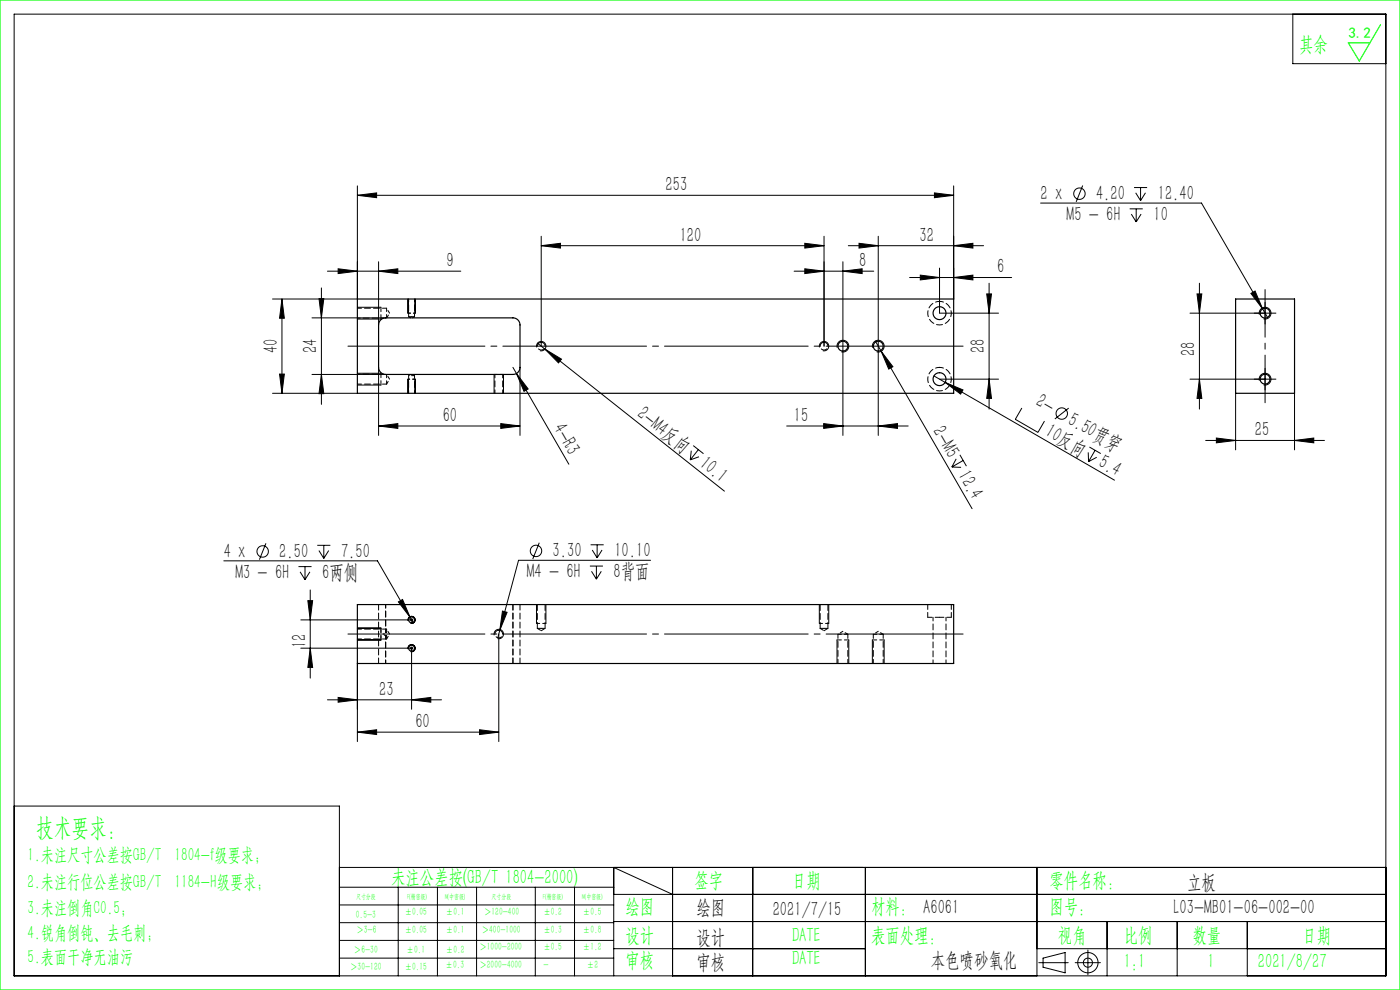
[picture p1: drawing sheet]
<svg xmlns="http://www.w3.org/2000/svg" width="297mm" height="210mm" viewBox="0 0 297 210" stroke-linecap="round" stroke-linejoin="round" font-family="sans-serif">
<g fill="none" stroke="#000" stroke-width=".21">
<path d="M3 3h291v204h-291zM274.3 3v10.5h19.7M75.8 39.4v24h-18M202.3 39.4v24M229.7 39.4l-1.4 3.4M240.6 39.8h2.8M242 39.8v2.8M69.5 57.5h28.3M71.7 57l4.1 .5-4.1 .5zM75.8 41.4l4.1-.5v1zM75.8 41.4h126.5M80.3 57.5l4.1-.5v1z"/>
<path d="M80.3 55.5v13.4M114.8 52.1l4.1-.5v1zM114.8 52.1h60M114.8 50.1v23.3M168.5 57.5h16.9M170.7 57l4.1 .5-4.1 .5zM170.7 51.6l4.1 .5-4.1 .5zM174.8 50.1v23.3M178.8 57.5l4.1-.5v1zM178.8 55.5v36.9M180 52.1h28.7M182.2 51.6l4.1 .5-4.1 .5z"/>
<path d="M186.3 50.1v42.3M193 58.9h21.6M195.2 58.4l4.1 .5-4.1 .5zM198.2 40.9l4.1 .5-4.1 .5zM199.3 56.9v9.5h12.5M202.3 52.1l4.1-.5v1zM202.3 58.9l4.1-.5v1zM220.8 43.1h34.1l14 24.2M239.6 44.3h2.8M240 45.4l1 1.7M240.9 40.9l1.1 1.7M241 44.3v2.8"/>
<path d="M242.1 45.4l-1.1 1.7M243 40.9l-1 1.7M59.3 79.3h1l-.5 4.1zM59.8 63.4l.5 4.1h-1zM59.8 63.4v20M66.2 67.4h15.6M66.2 79.4h15.6M67.7 63.3h1l-.5 4.1zM68.2 79.4l.5 4.1h-1zM68.2 61.1v24.7M75.8 65.2h5M75.8 67.7h5"/>
<path d="M75.8 79.2h5M80.3 77.9v14.5M86.6 63.4v3M88.1 63.4v3M104.8 79.4v4M106.8 79.4v4M108.8 77.9l11.9 20.6M109.6 79.2l2.4 3.3-.8 .5zM110.3 77.9v14.5M113.8 73.7a1 1 0 0 1 .9-1.3 1 1 0 0 1 1.1 1.1 1 1 0 0 1-1.2 .9M114 72.8l1.6 1.2M115.6 74l3.5 2.2-.6 .8z"/>
<path d="M115.6 74l38.1 30.2M173.8 73.7a1 1 0 0 1 .9-1.3 1 1 0 0 1 1.1 1.1 1 1 0 0 1-1.2 .9M177.6 73.8a1.25 1.25 0 0 1 1.1-1.6 1.25 1.25 0 0 1 1.4 1.3 1.25 1.25 0 0 1-1.6 1.1M185.1 73.8a1.25 1.25 0 0 1 1.1-1.6 1.25 1.25 0 0 1 1.4 1.3 1.25 1.25 0 0 1-1.6 1.1M185.7 72.3l1.2 2.2M186.9 74.5l2.5 3.3-.9 .5zM186.9 74.5l19.3 33.4M198.1 79.7l2.4 1.4M209.3 62.3h1l-.5 4.1zM209.8 60.1v26.7M253.9 62.3h1.1l-.6 4.1zM254.4 60.1v26.7"/>
<path d="M265.4 62.2l.9-.5 1.6 3.8zM267.2 66.8a1.25 1.25 0 0 1 1.1-1.6 1.25 1.25 0 0 1 1.3 1.3 1.25 1.25 0 0 1-1.5 1.1M268.4 65.2v2.5M268.4 79.2v2.5M269.6 66.4h-17.2M57.8 83.4h18M75.8 81.7h5M80.3 90.4l4.1-.5v1zM80.3 90.4h30M86.6 80.4v3M88.1 80.4v3M106.2 89.9l4.1 .5-4.1 .5z"/>
<path d="M146.6 95.6l-.2 2M147.1 94.5l2.1 1.7M148.2 95.4l-1.8 2.2M148.3 96.9l-1.9 .7M166.9 90.4h25.8M174.7 89.9l4.1 .5-4.1 .5zM186.3 90.4l4.1-.5v1zM199.3 80.4h12.5M200.5 81.1l3.8 1.6-.5 .9zM200.5 81.1l35.9 20.8M201.9 99.1h2M202.8 97.3l-.9 1.8"/>
<path d="M203.6 96.5l1.4 2.4M204.3 97.7l-2.4 1.4M209.8 80.4l.5 4.1h-1zM216.8 86.5l-1.4 2.4 4.8 2.8 1.4-2.4M226.7 86.6l-2.9 2.3M230.9 96v1.9M231.1 94.8l2.4 1.4M232.3 95.5l-1.4 2.4M232.7 97l-1.8 .9M254.4 80.4l.6 4.1h-1.1zM255.8 93.4h25.2M258 92.9l4.1 .5-4.1 .5z"/>
<path d="M262.1 83.4v12M267.2 80.8a1.25 1.25 0 0 1 1.1-1.6 1.25 1.25 0 0 1 1.3 1.3 1.25 1.25 0 0 1-1.5 1.1M269.6 80.4h-17.2M274.6 93.4l4.1-.5v1zM274.6 83.4v12M47.5 119h32.6l7.5 13M56.4 115.2l-1.4 3.5M67.3 115.7h2.8M67.7 116.8l1 1.6M68.7 115.7v2.7M69.7 116.8l-1 1.6M114.4 115.1l-1.4 3.5"/>
<path d="M125.3 115.6h2.8M125.6 116.7l1.1 1.6M126.7 115.6v2.7M127.7 116.7l-1 1.6M138 118.9h-28l-4.4 16.4M63.3 120.2h2.8M63.7 121.3l1 1.7M63.8 137.5h23.5v12.9M63.8 131.5h23.5M64.7 120.2v2.8M65.3 127.4h1l-.5 4.1zM65.7 121.3l-1 1.7"/>
<path d="M65.8 125.1v18.7M65.8 137.5l.5 4.1h-1zM75.8 133.2h5M75.8 135.7h5M84.5 127.7l.9-.5 1.6 3.8zM86.6 137.7a.75 .75 0 0 1 .6-1 .75 .75 0 0 1 .9 .9 .75 .75 0 0 1-1 .6M86.6 131.7a.75 .75 0 0 1 .6-1 .75 .75 0 0 1 .9 .9 .75 .75 0 0 1-1 .6M104.8 134.8a1 1 0 0 1 .9-1.3 1 1 0 0 1 1.1 1.1 1 1 0 0 1-1.2 .9M105.8 134.5v22.8M106.6 129.6l1 .3-1.6 3.8zM113.8 128.2v4M115.8 128.2v4"/>
<path d="M125.1 120.1h2.8M125.5 121.2l1 1.6M126.5 120.1v2.7M127.6 121.2l-1.1 1.6M173.8 128.2v4M175.8 128.2v4M177.6 135.7v5M180.1 135.7v5M185.1 135.7v5M187.6 135.7v5M69.5 148.4h24.2M71.7 147.9l4.1 .5-4.1 .6z"/>
<path d="M75.8 155.3l4.1-.5v1zM75.8 140.7v16.6M75.8 155.3h30M87.3 148.4l4.1-.5v1.1zM101.7 154.8l4.1 .5-4.1 .5zM3 171h69v36M72 184h222M72 188.2h58.2M72 192h58.2M72 195.7h58.2M72 199.5h58.2M84.5 188.2v18.8"/>
<path d="M92.8 188.2v18.8M101.1 188.2v18.8M113.6 188.2v18.8M121.9 188.2v18.8M130.2 189.7h163.8M130.2 195.5h163.8M142.7 189.7l-12.5-5.7v23M142.7 184v23M159.7 184v23M183.6 184v23M220 184v23M234.9 195.5v11.5"/>
<path d="M249.7 195.5v11.5M264.6 195.5v11.5M72 203.2h58.2M130.2 201.2h53.4M220 201.2h74M220.4 204.2h6.2M221.3 203.2l4.7-1.1v4.3l-4.7-1.2zM228.1 204.2h5.3M230.8 201.5v5.3"/>
<circle cx="229" cy="41.1" r="1.21"/>
<circle cx="225.2" cy="87.7" r="1.21"/>
<circle cx="55.7" cy="117" r="1.21"/>
<circle cx="113.7" cy="116.9" r="1.21"/>
<circle cx="230.8" cy="204.2" r="2.15"/>
<circle cx="230.8" cy="204.2" r=".96"/>
</g>
<path d="M268.4 85.4v-24" fill="none" stroke="#000" stroke-width=".21" stroke-dasharray="30.5 1.3 1.3 1.3" stroke-dashoffset="20.4"/>
<path d="M204.3 73.4h-130.5M204.3 134.5h-130.5" fill="none" stroke="#000" stroke-width=".21" stroke-dasharray="30.5 1.3 1.3 1.3" stroke-dashoffset="1.4"/>
<path d="M0 0h297v210h-297zM292.9 5.2l-4.5 7.7-2.4-3.8h4.6" fill="none" stroke="#0f0" stroke-width=".25"/>
<path d="M267.1 66.4h-1M268.4 65.2v-1.1M268.4 67.7v1M268.4 79.2v-1.1M269.6 66.4h1.1M267.1 80.4h-1M268.4 81.7v1M269.6 80.4h1.1" fill="none" stroke="#000" stroke-width=".21" stroke-dasharray="30.5 1.3 1.3 1.3"/>
<path d="M80.8 67.7v-2.5M80.8 81.7v-2.5M80.8 135.7v-2.5M180.1 135.7h-2.5M187.6 135.7h-2.5M196.8 130.9h2.5M199.3 130.9h2.5" fill="none" stroke="#000" stroke-width=".21" stroke-dasharray="1.3 .6" stroke-dashoffset=".3"/>
<g fill="none" stroke="#000" stroke-width=".21" stroke-dasharray="1.3 .6" stroke-dashoffset=".6">
<path d="M82 67.4v-2M82 67.4l.6-1M82.6 66.4l-.6-1M87.9 79.7h-1.2M106.8 79.4h-2M82 81.5v-2.1M82 81.5l.6-1.1M82.6 80.4l-.6-1M81.8 134.8a.33 .33 0 0 1-.4-.3 .33 .33 0 0 1 .4-.3M82 135.5l.6-1M82.6 134.5l-.6-1.1M113.8 132.2h2"/>
<path d="M173.8 132.2h2M178.8 133.9l-1 .6M179.9 134.5l-1.1-.6M186.3 133.9l-1 .6M187.4 134.5l-1.1-.6"/>
</g>
<path d="M86.6 66.4h1.5M88.1 80.4h-1.5" fill="none" stroke="#000" stroke-width=".21" stroke-dasharray="1.3 .6" stroke-dashoffset=".8"/>
<g fill="#000">
<path d="M115.6 74l3.5 2.2-.6 .8zM200.5 81.1l3.8 1.6-.5 .9z"/>
<path d="M178.8 57.5l4.1-.5v1zM170.7 57l4.1 .5-4.1 .5z"/>
<path d="M198.2 40.9l4.1 .5-4.1 .5zM75.8 41.4l4.1-.5v1zM80.3 57.5l4.1-.5v1zM71.7 57l4.1 .5-4.1 .5zM202.3 52.1l4.1-.5v1zM182.2 51.6l4.1 .5-4.1 .5zM274.6 93.4l4.1-.5v1zM258 92.9l4.1 .5-4.1 .5z"/>
<path d="M67.7 63.3h1l-.5 4.1zM68.2 79.4l.5 4.1h-1zM209.3 62.3h1l-.5 4.1zM209.8 80.4l.5 4.1h-1z"/>
<path d="M109.6 79.2l1.6 3.8 .8-.5zM186.9 74.5l1.6 3.8 .9-.5z"/>
<path d="M59.3 79.3h1l-.5 4.1zM59.8 63.4l.5 4.1h-1z"/>
<path d="M80.3 90.4l4.1-.5v1zM106.2 89.9l4.1 .5-4.1 .5zM195.2 58.4l4.1 .5-4.1 .5zM202.3 58.9l4.1-.5v1zM114.8 52.1l4.1-.5v1zM170.7 51.6l4.1 .5-4.1 .5zM265.4 62.2l2.5 3.3-1.6-3.8zM84.5 127.7l2.5 3.3-1.6-3.8zM106.6 129.6l-.6 4.1 1.6-3.8z"/>
<path d="M174.7 89.9l4.1 .5-4.1 .5zM186.3 90.4l4.1-.5v1z"/>
<path d="M254.4 80.4l.6 4.1h-1.1zM253.9 62.3h1.1l-.6 4.1z"/>
<path d="M65.3 127.4h1l-.5 4.1zM65.8 137.5l.5 4.1h-1z"/>
<path d="M71.7 147.9l4.1 .5-4.1 .6zM87.3 148.4l4.1-.5v1.1zM75.8 155.3l4.1-.5v1zM101.7 154.8l4.1 .5-4.1 .5z"/>
</g>
<g fill="none" stroke="#000" stroke-width=".25">
<path d="M75.8 63.4h126.5v20h-126.5zM80.8 67.9l.4-.4 .6-.1h27a1.5 1.5 0 0 1 1.5 1.5v9a1.5 1.5 0 0 1-1.5 1.5h-27a1.5 1.5 0 0 1-1.5-1.5v-9l.1-.5zM262.1 63.4h12.5v20h-12.5zM268.1 79.4h.6M75.8 128.2h126.5v12.5h-126.5z"/>
<circle cx="178.8" cy="73.4" r="1.05"/>
<circle cx="186.3" cy="73.4" r="1.05"/>
<circle cx="199.3" cy="66.4" r="1.38"/>
<circle cx="268.4" cy="66.4" r="1.05"/>
<circle cx="199.3" cy="80.4" r="1.38"/>
<circle cx="268.4" cy="80.4" r="1.05"/>
<circle cx="87.3" cy="131.5" r=".21"/>
<circle cx="87.3" cy="137.5" r=".21"/>
<circle cx="87.3" cy="131.5" r=".62"/>
<circle cx="87.3" cy="137.5" r=".62"/>
</g>
<g fill="none" stroke="#000" stroke-width=".21" stroke-dasharray="1.3 .6">
<path d="M86.7 67.2h.6M86.7 67.2l.4 .2M87.1 79.4l-.4 .3M87.3 67.2h.6M87.5 67.4l.4-.2M87.9 79.7l-.4-.3M114.8 72.6a.82 .82 0 0 1 .8 1.1 .82 .82 0 0 1-1.4 .3 .82 .82 0 0 1 .3-1.3l.3-.1M174.8 72.6a.82 .82 0 0 1 .8 1.1 .82 .82 0 0 1-1.4 .3 .82 .82 0 0 1 .3-1.3l.3-.1M81.8 134.2h.2M82 134.8h-.2M105.8 133.7a.82 .82 0 0 1 .8 1.1 .82 .82 0 0 1-1.4 .3 .82 .82 0 0 1 .3-1.4h.3M114 128.2v5.1"/>
<path d="M115.6 133.3v-5.1M174 128.2v5.1M175.6 133.3v-5.1"/>
</g>
<g fill="none" stroke="#000" stroke-width=".21" stroke-dasharray="1.3 .6" stroke-dashoffset=".4">
<path d="M82 65.4h-6.2M199.3 77.9a2.5 2.5 0 0 1 2.3 3.6 2.5 2.5 0 0 1-4.3 .5 2.5 2.5 0 0 1 1.5-4l.5-.1M199.3 63.9a2.5 2.5 0 0 1 2.3 3.6 2.5 2.5 0 0 1-4.3 .5 2.5 2.5 0 0 1 1.5-4l.5-.1M75.8 81.5h6.2M75.8 135.5h6.2M82 133.4h-6.2M114 133.3h.8M114.8 133.3h.8M174 133.3h.8M174.8 133.3h.8M177.8 134.5v6.2M185.3 134.5v6.2"/>
<path d="M179.9 140.7v-6.2M187.4 140.7v-6.2"/>
</g>
<path d="M75.8 67.5h5.6M81.4 79.4h-5.6M86.7 63.4v3.8M86.7 79.7v3.7M87.9 67.2v-3.8M87.9 83.4v-3.7" fill="none" stroke="#000" stroke-width=".21" stroke-dasharray="1.3 .6" stroke-dashoffset=".7"/>
<g fill="none" stroke="#000" stroke-width=".21" stroke-dasharray="1.3 .6" stroke-dashoffset=".5">
<path d="M105 79.4v4M106.6 83.4v-4M81.8 134.2v-6M82 135.5v-2.1M114 133.3l.8 .5M114.8 133.8l.8-.5M174 133.3l.8 .5M174.8 133.8l.8-.5M179.9 134.5h-2.1M187.4 134.5h-2.1M197.9 130.9v9.8M81.8 140.7v-5.9"/>
<path d="M200.7 140.7v-9.8"/>
</g>
<path d="M80.3 140.7v-12.5M108.8 140.7v-12.5M110.3 140.7v-12.5" fill="none" stroke="#000" stroke-width=".21" stroke-dasharray="1.3 .6" stroke-dashoffset=".1"/>
<path d="M196.8 128.2v2.7M201.8 130.9v-2.7" fill="none" stroke="#000" stroke-width=".21" stroke-dasharray="1.3 .6" stroke-dashoffset=".2"/>
<text font-size="5.4" fill="#0f0" x="7.7" y="177.2">技术要求：</text>
<g font-size="4.4" fill="#0f0">
<text x="275.6" y="10.8">其余</text>
<text x="83" y="187.5">未注公差按(GB/T 1804-2000)</text>
<text x="147.3" y="188">签字</text>
<text x="168" y="188">日期</text>
<text x="222.6" y="188">零件名称：</text>
<text x="132.7" y="193.6">绘图</text>
<text x="184.8" y="193.6">材料： A6061</text>
<text x="222.6" y="193.6">图号：</text>
<text x="132.7" y="199.8">设计</text>
<text x="168" y="199.8">DATE</text>
<text x="184.8" y="199.8">表面处理：</text>
<text x="224.4" y="199.8">视角</text>
<text x="238.4" y="199.8">比例</text>
<text x="253" y="199.8">数量</text>
<text x="276.3" y="199.8">日期</text>
<text x="132.7" y="205.1">审核</text>
<text x="168" y="204.6">DATE</text>
<text x="238.4" y="205.3">1:1</text>
<text x="256.2" y="205.3">1</text>
<text x="266.9" y="205.3">2021/8/27</text>
</g>
<g font-size="4.4">
<text x="141.2" y="40.6">253</text>
<text x="220.8" y="42.4">2 x</text>
<text x="226.3" y="46.9">M5 - 6H</text>
<text x="232.5" y="42.4">4.20</text>
<text x="244.7" y="46.9">10</text>
<text x="245.6" y="42.4">12.40</text>
<text x="144.2" y="51.2">120</text>
<text x="195.1" y="51.2">32</text>
<text x="94.7" y="56.7">9</text>
<text x="182.3" y="56.6">8</text>
<text x="211.5" y="58">6</text>
<text x="58.9" y="75" transform="rotate(-90 58.9 75)">40</text>
<text x="67.3" y="75" transform="rotate(-90 67.3 75)">24</text>
<text x="209" y="75" transform="rotate(-90 209 75)">28</text>
<text x="253.6" y="75.5" transform="rotate(-90 253.6 75.5)">28</text>
<text x="93.9" y="89.5">60</text>
<text x="135" y="88.3" transform="rotate(38 135 88.3)">2-M4反向</text>
<text x="168.4" y="89.5">15</text>
<text x="219.6" y="86" transform="rotate(30 219.6 86)">2-</text>
<text x="226.3" y="89.9" transform="rotate(30 226.3 89.9)">5.50贯穿</text>
<text x="117.3" y="90.9" transform="rotate(60 117.3 90.9)">4-R3</text>
<text x="197.8" y="91.5" transform="rotate(60 197.8 91.5)">2-M5</text>
<text x="221.5" y="92.3" transform="rotate(30 221.5 92.3)">10反向</text>
<text x="266.2" y="92.6">25</text>
<text x="148.2" y="98.7" transform="rotate(38 148.2 98.7)">10.1</text>
<text x="203.1" y="100.8" transform="rotate(60 203.1 100.8)">12.4</text>
<text x="232.9" y="98.8" transform="rotate(30 232.9 98.8)">5.4</text>
<text x="47.5" y="118.3">4 x</text>
<text x="59.3" y="118.3">2.50</text>
<text x="72.4" y="118.3">7.50</text>
<text x="117.2" y="118.2">3.30</text>
<text x="130.3" y="118.2">10.10</text>
<text x="50" y="122.8">M3 - 6H</text>
<text x="68.4" y="122.8">6两侧</text>
<text x="111.8" y="122.7">M4 - 6H</text>
<text x="130.2" y="122.7">8背面</text>
<text x="64.9" y="137.5" transform="rotate(-90 64.9 137.5)">12</text>
<text x="80.4" y="147.6">23</text>
<text x="88.1" y="154.4">60</text>
<text x="251.8" y="188.6">立板</text>
<text x="147.8" y="194">绘图</text>
<text x="163.9" y="194.3">2021/7/15</text>
<text x="249" y="194">L03-MB01-06-002-00</text>
<text x="147.8" y="200.2">设计</text>
<text x="147.8" y="205.5">审核</text>
<text x="197.5" y="205">本色喷砂氧化</text>
</g>
<g font-size="4" fill="#0f0">
<text x="5.9" y="182.6">1.未注尺寸公差按GB/T 1804-f级要求；</text>
<text x="5.9" y="188.4">2.未注行位公差按GB/T 1184-H级要求；</text>
<text x="5.9" y="193.9">3.未注倒角C0.5；</text>
<text x="5.9" y="199.2">4.锐角倒钝、去毛刺；</text>
<text x="5.9" y="204.2">5.表面干净无油污</text>
</g>
<text font-size="3.2" fill="#0f0" x="286.1" y="8">3.2</text>
<g font-size="2.3" fill="#0f0">
<text x="75.5" y="194.7">0.5-3</text>
<text x="75.6" y="198">＞3-6</text>
<text x="85.9" y="194.2">±0.05</text>
<text x="85.9" y="198">±0.05</text>
<text x="94.6" y="194.2">±0.1</text>
<text x="94.6" y="198">±0.1</text>
<text x="102.2" y="198">＞400-1000</text>
<text x="102.7" y="194.2">＞120-400</text>
<text x="115.3" y="194.2">±0.2</text>
<text x="115.3" y="198">±0.3</text>
<text x="123.7" y="194.2">±0.5</text>
<text x="123.7" y="198">±0.8</text>
<text x="75.1" y="202.2">＞6-30</text>
<text x="86.3" y="202.2">±0.1</text>
<text x="94.6" y="202.2">±0.2</text>
<text x="101.7" y="201.6">＞1000-2000</text>
<text x="115.3" y="201.6">±0.5</text>
<text x="123.7" y="201.6">±1.2</text>
<text x="74.3" y="205.8">＞30-120</text>
<text x="85.9" y="205.8">±0.15</text>
<text x="94.5" y="205.4">±0.3</text>
<text x="101.7" y="205.4">＞2000-4000</text>
<text x="115.3" y="205.4">-</text>
<text x="124.5" y="205.4">±2</text>
</g>
<g font-size="1.5" fill="#0f0">
<text x="75.5" y="190.6">尺寸分段</text>
<text x="86.4" y="190.6">F(精密级)</text>
<text x="94.4" y="190.6">M(中密级)</text>
<text x="104.3" y="190.6">尺寸分段</text>
<text x="115.2" y="190.6">F(精密级)</text>
<text x="123.5" y="190.6">M(中密级)</text>
</g>
</svg>
